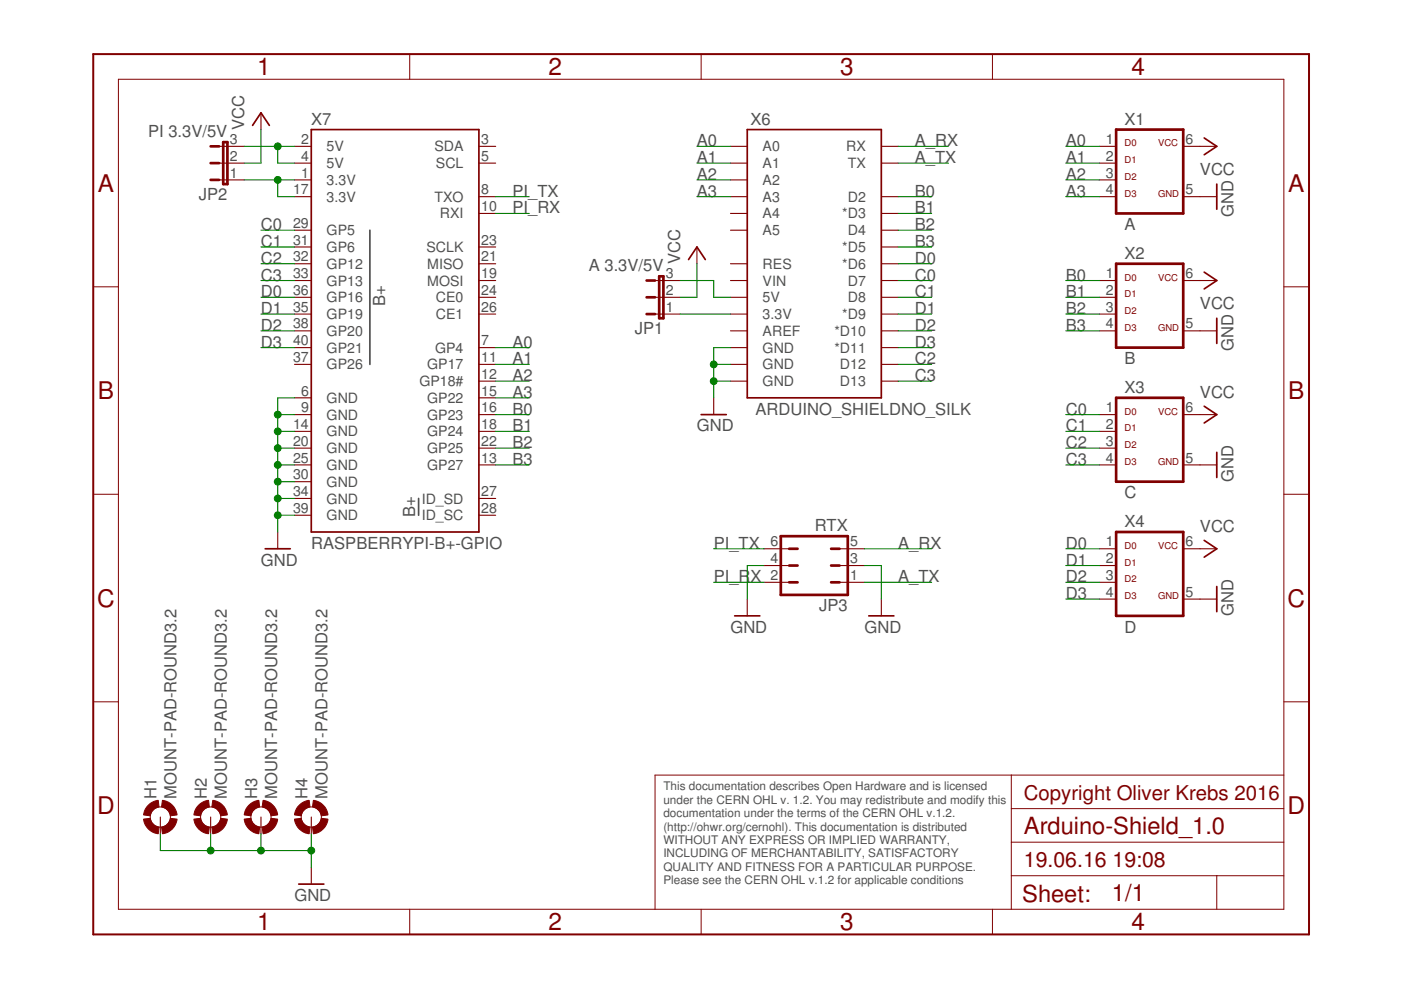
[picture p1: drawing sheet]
<svg xmlns="http://www.w3.org/2000/svg" width="297mm" height="210mm" viewBox="0 0 297 210" stroke-linecap="round" stroke-linejoin="round" font-family="sans-serif">
<path d="M78.4 48.8v28.5M88.8 105.7v3.5" fill="none" stroke="#505050" stroke-width=".36"/>
<g fill="none" stroke="#800000" stroke-width=".36">
<path d="M53.6 26.6l1.7-2.7 1.8 2.7M66 27.5h35.5v85.3h-35.5zM158.4 27.5h28.5v56.8h-28.5zM255.3 29.3l2.7 1.7-2.7 1.8M258 39v5.4M146 55l1.8-2.6 1.7 2.6M255.3 57.7l2.7 1.8-2.7 1.8M258 67.5v5.3M148.7 87.9h5.3M255.3 86.1l2.7 1.8-2.7 1.8M258 95.9v5.3M56.2 116.4h5.4"/>
<path d="M255.3 114.6l2.7 1.8-2.7 1.7M155.8 130.6h5.3M184.2 130.6h5.3M258 124.4v5.3M63.3 187.5h5.4"/>
</g>
<g fill="none" stroke="#800000" stroke-width=".23">
<path d="M46.4 31h5.4M46.4 34.6h5.4M46.4 38.1h5.4M55.3 23.9v3.6M62.4 31h3.6M62.4 34.6h3.6M62.4 38.1h3.6M101.5 31h3.6M101.5 34.6h3.6M154.9 31h3.5M154.9 34.6h3.5M154.9 38.1h3.5"/>
<path d="M186.9 31h3.5M186.9 34.6h3.5M233.1 31h3.5M233.1 34.6h3.5M233.1 38.1h3.5M250.9 31h7.1M62.4 41.7h3.6M62.4 48.8h3.6M62.4 52.4h3.6M62.4 55.9h3.6M62.4 59.5h3.6M101.5 41.7h3.6"/>
<path d="M101.5 45.3h3.6M101.5 52.4h3.6M101.5 55.9h3.6M101.5 59.5h3.6M138.9 59.5h5.3M147.8 52.4v3.5M154.9 41.7h3.5M154.9 45.3h3.5M154.9 48.8h3.5M154.9 55.9h3.5M154.9 59.5h3.5M186.9 41.7h3.5"/>
<path d="M186.9 45.3h3.5M186.9 48.8h3.5M186.9 52.4h3.5M186.9 55.9h3.5M186.9 59.5h3.5M233.1 41.7h3.5M233.1 59.5h3.5M250.9 41.7h7.1M250.9 59.5h7.1M62.4 63h3.6M62.4 66.6h3.6M62.4 70.1h3.6"/>
<path d="M62.4 73.7h3.6M62.4 77.3h3.6M101.5 63h3.6M101.5 66.6h3.6M101.5 73.7h3.6M101.5 77.3h3.6M138.9 63h5.3M138.9 66.6h5.3M154.9 63h3.5M154.9 66.6h3.5M154.9 70.1h3.5M154.9 73.7h3.5"/>
<path d="M154.9 77.3h3.5M186.9 63h3.5M186.9 66.6h3.5M186.9 70.1h3.5M186.9 73.7h3.5M186.9 77.3h3.5M233.1 63h3.5M233.1 66.6h3.5M233.1 70.1h3.5M250.9 70.1h7.1M62.4 87.9h3.6M62.4 91.5h3.6"/>
<path d="M62.4 95h3.6M62.4 98.6h3.6M62.4 84.3h3.6M101.5 80.8h3.6M101.5 87.9h3.6M101.5 91.5h3.6M101.5 95h3.6M101.5 98.6h3.6M101.5 84.3h3.6M151.3 84.3v3.6M154.9 80.8h3.5M186.9 80.8h3.5"/>
<path d="M233.1 87.9h3.5M233.1 91.5h3.5M233.1 95h3.5M233.1 98.6h3.5M250.9 87.9h7.1M250.9 98.6h7.1M58.9 112.8v3.6M62.4 102.1h3.6M62.4 105.7h3.6M62.4 109.2h3.6M101.5 105.7h3.6M101.5 109.2h3.6"/>
<path d="M162 116.4h5.3M162 119.9h5.3M178 116.4h5.3M178 119.9h5.3M233.1 116.4h3.5M233.1 119.9h3.5M250.9 116.4h7.1M158.4 127v3.6M162 123.5h5.3M178 123.5h5.3M186.9 127v3.6M233.1 123.5h3.5"/>
<path d="M233.1 127h3.5M250.9 127h7.1M34 173.2v3.6M44.7 173.2v3.6M55.3 173.2v3.6M66 173.2v3.6M66 183.9v3.6"/>
</g>
<g fill="none" stroke="#800000" stroke-width=".57">
<path d="M44.7 31h1.7M44.7 34.6h1.7M44.7 38.1h1.7M47.3 30.1h.9v8.9h-.9zM236.6 27.5h14.3v17.8h-14.3zM137.1 59.5h1.8M139.8 58.6h.9v8.9h-.9zM236.6 55.9h14.3v17.8h-14.3zM137.1 63h1.8M137.1 66.6h1.8M236.6 84.3h14.3v17.8h-14.3zM165.5 113.7h14.2v12.4h-14.2z"/>
<path d="M167.3 119.9h1.8M167.3 116.4h1.8M176.2 119.9h1.8M176.2 116.4h1.8M236.6 112.8h14.3v17.8h-14.3zM167.3 123.5h1.8M176.2 123.5h1.8"/>
</g>
<g fill="#800000" stroke="#800000" stroke-width=".21">
<path d="M31.5 170.7l.8-.6 1.2-.4 .2 1.4-.7 .2a2.04 2.04 0 0 0-1.1 1.7l-1.5-.2 .1-.3a3.2 3.2 0 0 1 1-1.8z" fill-rule="evenodd"/>
<path d="M30.4 173.7l1.5-.2 .4 1.1a2.05 2.05 0 0 0 1.4 .8l-.2 1.4a3.6 3.6 0 0 1-3.1-3.1z" fill-rule="evenodd"/>
<path d="M34.2 175.4a2.11 2.11 0 0 0 1.9-1.9l1.4 .2a3.6 3.6 0 0 1-3.1 3.1z" fill-rule="evenodd"/>
<path d="M34.4 169.7a3.6 3.6 0 0 1 3.1 3.1l-1.4 .2-.5-1.1-.6-.6-.8-.2z" fill-rule="evenodd"/>
<path d="M42.1 170.7l.9-.6 1.2-.4 .2 1.4-.8 .2a2.04 2.04 0 0 0-1.1 1.7l-1.4-.2v-.3a3.2 3.2 0 0 1 1-1.8z" fill-rule="evenodd"/>
<path d="M41.1 173.7l1.4-.2 .5 1.1a2.05 2.05 0 0 0 1.4 .8l-.2 1.4a3.6 3.6 0 0 1-3.1-3.1z" fill-rule="evenodd"/>
<path d="M44.9 175.4a2.11 2.11 0 0 0 1.9-1.9l1.4 .2a3.5 3.5 0 0 1-3.1 3.1z" fill-rule="evenodd"/>
<path d="M45.1 169.7a3.5 3.5 0 0 1 3.1 3.1l-1.4 .2-.5-1.1-.6-.6-.8-.2z" fill-rule="evenodd"/>
<path d="M52.8 170.7l.8-.6 1.3-.4 .2 1.4-.8 .2a2.04 2.04 0 0 0-1.1 1.7l-1.4-.2v-.3a3.2 3.2 0 0 1 1-1.8z" fill-rule="evenodd"/>
<path d="M51.8 173.7l1.4-.2a2.12 2.12 0 0 0 1.9 1.9l-.2 1.4a3.6 3.6 0 0 1-3.1-3.1z" fill-rule="evenodd"/>
<path d="M55.6 175.4a2.11 2.11 0 0 0 1.9-1.9l1.4 .2a3.6 3.6 0 0 1-3.1 3.1z" fill-rule="evenodd"/>
<path d="M55.8 169.7a3.6 3.6 0 0 1 3.1 3.1l-1.4 .2-.5-1.1-.6-.6-.8-.2z" fill-rule="evenodd"/>
<path d="M63.5 170.7l.8-.6 1.3-.4 .1 1.4-.7 .2a2.04 2.04 0 0 0-1.1 1.7l-1.5-.2 .1-.3a3.4 3.4 0 0 1 1-1.8z" fill-rule="evenodd"/>
<path d="M62.4 173.7l1.5-.2a2.12 2.12 0 0 0 1.8 1.9l-.1 1.4a3.6 3.6 0 0 1-3.2-3.1z" fill-rule="evenodd"/>
<path d="M66.3 175.4a2.16 2.16 0 0 0 1.8-1.9l1.4 .2a3.6 3.6 0 0 1-3.1 3.1z" fill-rule="evenodd"/>
<path d="M66.4 169.7a3.6 3.6 0 0 1 3.1 3.1l-1.4 .2a2.17 2.17 0 0 0-1.8-1.9z" fill-rule="evenodd"/>
</g>
<g fill="none" stroke="#800000" stroke-width=".21">
<path d="M25.1 16.8h247.1v176h-247.1zM86.9 11.5v5.3M148.7 11.5v5.3M210.4 11.5v5.3M19.8 60.8h5.3M272.2 60.8h5.3M19.8 104.8h5.3M272.2 104.8h5.3M19.8 148.8h5.3M272.2 148.8h5.3M214.4 164.3v28.5M214.4 178.6h57.8"/>
<path d="M214.4 171.4h57.8M272.2 164.3h-133.3v28.5M86.9 192.8v5.3M148.7 192.8v5.3M210.4 192.8v5.3M214.4 185.7h57.8M258 185.7v7.1"/>
<circle cx="34" cy="173.2" r="2.14"/>
<circle cx="44.7" cy="173.2" r="2.14"/>
<circle cx="55.3" cy="173.2" r="2.14"/>
<circle cx="66" cy="173.2" r="2.14"/>
</g>
<path d="M19.8 11.5h257.7v186.6h-257.7z" fill="none" stroke="#800000" stroke-width=".42"/>
<g fill="none" stroke="#008000" stroke-width=".23">
<path d="M51.8 31h10.6M51.8 38.1h10.6M55.3 27.5v7.1h-3.5M58.9 31v3.6h3.5M58.9 38.1v3.6h3.5M147.8 34.6h7.1M147.8 31h7.1M147.8 38.1h7.1M190.4 34.6h10.7M190.4 31h10.7M226 34.6h7.1M226 31h7.1"/>
<path d="M226 38.1h7.1M55.3 59.5h7.1M55.3 52.4h7.1M55.3 48.8h7.1M55.3 55.9h7.1M105.1 41.7h7.1M105.1 45.3h7.1M144.2 59.5h7.1v3.5h3.6M147.8 55.9v7.1h-3.6M147.8 41.7h7.1M190.4 59.5h7.1M190.4 41.7h7.1"/>
<path d="M190.4 45.3h7.1M190.4 52.4h7.1M190.4 48.8h7.1M190.4 55.9h7.1M226 59.5h7.1M226 41.7h7.1M55.3 73.7h7.1M55.3 63h7.1M55.3 66.6h7.1M55.3 70.1h7.1M105.1 73.7h7.1M105.1 77.3h7.1"/>
<path d="M144.2 66.6h10.7M151.3 77.3h3.6M154.9 73.7h-3.6v10.6M190.4 73.7h7.1M190.4 77.3h7.1M190.4 63h7.1M190.4 66.6h7.1M190.4 70.1h7.1M226 63h7.1M226 66.6h7.1M226 70.1h7.1M58.9 98.6h3.5"/>
<path d="M58.9 95h3.5M58.9 91.5h3.5M58.9 87.9h3.5M62.4 84.3h-3.5v28.5M105.1 80.8h7.1M105.1 98.6h7.1M105.1 95h7.1M105.1 91.5h7.1M105.1 87.9h7.1M105.1 84.3h7.1M151.3 80.8h3.6M190.4 80.8h7.1"/>
<path d="M226 98.6h7.1M226 95h7.1M226 91.5h7.1M226 87.9h7.1M58.9 109.2h3.5M58.9 105.7h3.5M58.9 102.1h3.5M151.3 116.4h10.7M162 119.9h-3.6v7.1M183.3 119.9h3.6v7.1M183.3 116.4h14.2M226 119.9h7.1"/>
<path d="M226 116.4h7.1M151.3 123.5h10.7M183.3 123.5h14.2M226 123.5h7.1M226 127h7.1M34 176.8v3.5h32M44.7 176.8v3.5M55.3 176.8v3.5M66 176.8v7.1"/>
</g>
<g fill="#008000" stroke="#008000" stroke-width=".21">
<circle cx="151.3" cy="77.3" r=".72"/>
<circle cx="151.3" cy="80.8" r=".72"/>
<circle cx="58.9" cy="109.2" r=".72"/>
<circle cx="58.9" cy="105.7" r=".72"/>
<circle cx="58.9" cy="102.1" r=".72"/>
<circle cx="58.9" cy="98.6" r=".72"/>
<circle cx="58.9" cy="95" r=".72"/>
<circle cx="58.9" cy="91.5" r=".72"/>
<circle cx="58.9" cy="87.9" r=".72"/>
<circle cx="66" cy="180.3" r=".72"/>
<circle cx="55.3" cy="180.3" r=".72"/>
<circle cx="44.7" cy="180.3" r=".72"/>
<circle cx="58.9" cy="31" r=".72"/>
<circle cx="58.9" cy="38.1" r=".72"/>
</g>
<g font-size="5.2" fill="#800000">
<text x="54.5" y="16">1</text>
<text x="116.3" y="16">2</text>
<text x="178.1" y="16">3</text>
<text x="239.9" y="16">4</text>
<text x="20.7" y="40.6">A</text>
<text x="273.1" y="40.6">A</text>
<text x="20.7" y="84.6">B</text>
<text x="273.1" y="84.6">B</text>
<text x="20.6" y="128.6">C</text>
<text x="273" y="128.6">C</text>
<text x="20.6" y="172.6">D</text>
<text x="273" y="172.6">D</text>
<text x="54.5" y="197.3">1</text>
<text x="116.3" y="197.3">2</text>
<text x="178.1" y="197.3">3</text>
<text x="239.9" y="197.3">4</text>
</g>
<g font-size="5" fill="#800000">
<text x="217.1" y="176.8">Arduino-Shield_1.0</text>
<text x="216.7" y="191.2">Sheet:</text>
<text x="235.8" y="191">1/1</text>
</g>
<g font-size="4.5" fill="#800000">
<text x="217.1" y="183.9">19.06.16</text>
<text x="235.9" y="183.9">19:08</text>
</g>
<text font-size="4.3" fill="#800000" x="217.1" y="169.7">Copyright Oliver Krebs 2016</text>
<g font-size="3.5" fill="#505050">
<text x="31.4" y="29.1">PI 3.3V/5V</text>
<text x="51.8" y="27.5" transform="rotate(-90 51.8 27.5)">VCC</text>
<text x="66" y="26.4">X7</text>
<text x="159.1" y="26.4">X6</text>
<text x="238.4" y="26.4">X1</text>
<text x="147.8" y="31">A0</text>
<text x="147.8" y="34.6">A1</text>
<text x="194" y="31">A_RX</text>
<text x="194" y="34.6">A_TX</text>
<text x="226" y="31">A0</text>
<text x="226" y="34.6">A1</text>
<text x="108.7" y="41.7">PI_TX</text>
<text x="147.8" y="38.1">A2</text>
<text x="147.8" y="41.7">A3</text>
<text x="194" y="41.7">B0</text>
<text x="226" y="38.1">A2</text>
<text x="226" y="41.7">A3</text>
<text x="254.4" y="37.1">VCC</text>
<text x="42.2" y="42.4">JP2</text>
<text x="108.7" y="45.3">PI_RX</text>
<text x="194" y="45.3">B1</text>
<text x="261.5" y="46" transform="rotate(-90 261.5 46)">GND</text>
<text x="55.3" y="48.8">C0</text>
<text x="55.3" y="52.4">C1</text>
<text x="194" y="52.4">B3</text>
<text x="194" y="48.8">B2</text>
<text x="238.4" y="48.8">A</text>
<text x="55.3" y="55.9">C2</text>
<text x="55.3" y="59.5">C3</text>
<text x="124.8" y="57.5">A 3.3V/5V</text>
<text x="144.2" y="55.9" transform="rotate(-90 144.2 55.9)">VCC</text>
<text x="194" y="59.5">C0</text>
<text x="194" y="55.9">D0</text>
<text x="226" y="59.5">B0</text>
<text x="238.4" y="54.9">X2</text>
<text x="55.3" y="63">D0</text>
<text x="81.6" y="64.8" transform="rotate(-90 81.6 64.8)">B+</text>
<text x="194" y="63">C1</text>
<text x="226" y="63">B1</text>
<text x="254.4" y="65.5">VCC</text>
<text x="55.3" y="66.6">D1</text>
<text x="55.3" y="70.1">D2</text>
<text x="134.6" y="70.9">JP1</text>
<text x="194" y="66.6">D1</text>
<text x="194" y="70.1">D2</text>
<text x="226" y="70.1">B3</text>
<text x="226" y="66.6">B2</text>
<text x="55.3" y="73.7">D3</text>
<text x="108.7" y="73.7">A0</text>
<text x="108.7" y="77.2">A1</text>
<text x="194" y="77.2">C2</text>
<text x="194" y="73.7">D3</text>
<text x="238.4" y="77.2">B</text>
<text x="261.5" y="74.4" transform="rotate(-90 261.5 74.4)">GND</text>
<text x="108.7" y="80.8">A2</text>
<text x="194" y="80.8">C3</text>
<text x="238.4" y="83.3">X3</text>
<text x="108.7" y="84.4">A3</text>
<text x="108.7" y="87.9">B0</text>
<text x="160.2" y="87.9">ARDUINO_SHIELDNO_SILK</text>
<text x="226" y="87.9">C0</text>
<text x="254.4" y="84.4">VCC</text>
<text x="108.7" y="91.5">B1</text>
<text x="108.7" y="95">B2</text>
<text x="147.8" y="91.5">GND</text>
<text x="226" y="91.5">C1</text>
<text x="226" y="95">C2</text>
<text x="108.7" y="98.6">B3</text>
<text x="226" y="98.6">C3</text>
<text x="238.4" y="105.7">C</text>
<text x="261.5" y="102.1" transform="rotate(-90 261.5 102.1)">GND</text>
<text x="88" y="109.6" transform="rotate(-90 88 109.6)">B+</text>
<text x="172.7" y="112.6">RTX</text>
<text x="238.4" y="111.7">X4</text>
<text x="254.4" y="112.8">VCC</text>
<text x="55.3" y="119.9">GND</text>
<text x="66" y="116.4">RASPBERRYPI-B+-GPIO</text>
<text x="151.3" y="116.4">PI_TX</text>
<text x="190.4" y="116.4">A_RX</text>
<text x="226" y="116.4">D0</text>
<text x="226" y="119.9">D1</text>
<text x="151.3" y="123.5">PI_R</text>
<text x="159.1" y="123.5">X</text>
<text x="190.4" y="123.5">A_TX</text>
<text x="226" y="123.5">D2</text>
<text x="173.7" y="129.5">JP3</text>
<text x="226" y="127">D3</text>
<text x="261.5" y="130.6" transform="rotate(-90 261.5 130.6)">GND</text>
<text x="154.9" y="134.1">GND</text>
<text x="183.3" y="134.1">GND</text>
<text x="238.4" y="134.1">D</text>
<text x="33.2" y="169.3" transform="rotate(-90 33.2 169.3)">H1</text>
<text x="37.4" y="169.3" transform="rotate(-90 37.4 169.3)">MOUNT-PAD-ROUND3.2</text>
<text x="43.8" y="169.3" transform="rotate(-90 43.8 169.3)">H2</text>
<text x="48.1" y="169.3" transform="rotate(-90 48.1 169.3)">MOUNT-PAD-ROUND3.2</text>
<text x="54.5" y="169.3" transform="rotate(-90 54.5 169.3)">H3</text>
<text x="58.8" y="169.3" transform="rotate(-90 58.8 169.3)">MOUNT-PAD-ROUND3.2</text>
<text x="65.2" y="169.3" transform="rotate(-90 65.2 169.3)">H4</text>
<text x="69.4" y="169.3" transform="rotate(-90 69.4 169.3)">MOUNT-PAD-ROUND3.2</text>
<text x="62.4" y="191">GND</text>
</g>
<g font-size="3" fill="#505050">
<text x="48.7" y="34.1">2</text>
<text x="48.7" y="30.5">3</text>
<text x="63.8" y="34.1">4</text>
<text x="63.8" y="30.5">2</text>
<text x="69.3" y="35.7">5V</text>
<text x="69.3" y="32.1">5V</text>
<text x="92.1" y="32.1">SDA</text>
<text x="92.4" y="35.7">SCL</text>
<text x="102" y="30.5">3</text>
<text x="102" y="34.1">5</text>
<text x="161.7" y="32.1">A0</text>
<text x="161.7" y="35.7">A1</text>
<text x="179.4" y="32.1">RX</text>
<text x="179.8" y="35.7">TX</text>
<text x="234.5" y="30.5">1</text>
<text x="234.5" y="34.1">2</text>
<text x="251.4" y="30.5">6</text>
<text x="48.7" y="37.6">1</text>
<text x="62.1" y="41.2">17</text>
<text x="63.8" y="37.6">1</text>
<text x="69.3" y="39.2">3.3V</text>
<text x="102" y="41.2">8</text>
<text x="161.7" y="39.2">A2</text>
<text x="234.5" y="37.6">3</text>
<text x="234.5" y="41.2">4</text>
<text x="251.4" y="41.2">5</text>
<text x="69.3" y="42.8">3.3V</text>
<text x="92.1" y="42.8">TXO</text>
<text x="93.3" y="46.3">RXI</text>
<text x="102" y="44.8">10</text>
<text x="161.7" y="42.8">A3</text>
<text x="161.7" y="46.3">A4</text>
<text x="178.6" y="46.3">*D3</text>
<text x="179.8" y="42.8">D2</text>
<text x="62.1" y="48.3">29</text>
<text x="62.1" y="51.9">31</text>
<text x="69.3" y="49.9">GP5</text>
<text x="69.3" y="53.4">GP6</text>
<text x="90.4" y="53.4">SCLK</text>
<text x="102" y="51.9">23</text>
<text x="161.7" y="49.9">A5</text>
<text x="178.6" y="53.4">*D5</text>
<text x="179.8" y="49.9">D4</text>
<text x="62.1" y="55.4">32</text>
<text x="62.1" y="59">33</text>
<text x="69.3" y="57">GP12</text>
<text x="90.6" y="57">MISO</text>
<text x="102" y="59">19</text>
<text x="102" y="55.4">21</text>
<text x="141.1" y="59">3</text>
<text x="161.7" y="57">RES</text>
<text x="178.6" y="57">*D6</text>
<text x="234.5" y="59">1</text>
<text x="251.4" y="59">6</text>
<text x="62.1" y="62.5">36</text>
<text x="69.3" y="60.5">GP13</text>
<text x="69.3" y="64.1">GP16</text>
<text x="90.6" y="60.5">MOSI</text>
<text x="92.4" y="64.1">CE0</text>
<text x="102" y="62.5">24</text>
<text x="141.1" y="62.5">2</text>
<text x="161.7" y="60.5">VIN</text>
<text x="161.7" y="64.1">5V</text>
<text x="179.8" y="60.5">D7</text>
<text x="179.8" y="64.1">D8</text>
<text x="234.5" y="62.5">2</text>
<text x="62.1" y="66.1">35</text>
<text x="62.1" y="69.6">38</text>
<text x="69.3" y="67.7">GP19</text>
<text x="69.3" y="71.2">GP20</text>
<text x="92.4" y="67.7">CE1</text>
<text x="102" y="66.1">26</text>
<text x="141.1" y="66.1">1</text>
<text x="161.7" y="71.2">AREF</text>
<text x="161.7" y="67.7">3.3V</text>
<text x="176.9" y="71.2">*D10</text>
<text x="178.6" y="67.7">*D9</text>
<text x="234.5" y="66.1">3</text>
<text x="234.5" y="69.6">4</text>
<text x="251.4" y="69.6">5</text>
<text x="62.1" y="76.8">37</text>
<text x="62.1" y="73.2">40</text>
<text x="69.3" y="74.8">GP21</text>
<text x="92.3" y="74.8">GP4</text>
<text x="102" y="73.2">7</text>
<text x="102" y="76.8">11</text>
<text x="161.7" y="74.8">GND</text>
<text x="176.9" y="74.8">*D11</text>
<text x="63.8" y="83.9">6</text>
<text x="69.3" y="78.3">GP26</text>
<text x="88.9" y="81.9">GP18#</text>
<text x="90.6" y="78.3">GP17</text>
<text x="102" y="83.9">15</text>
<text x="102" y="80.3">12</text>
<text x="161.7" y="78.3">GND</text>
<text x="161.7" y="81.9">GND</text>
<text x="178.1" y="78.3">D12</text>
<text x="178.1" y="81.9">D13</text>
<text x="63.8" y="87.4">9</text>
<text x="69.3" y="89">GND</text>
<text x="69.3" y="85.4">GND</text>
<text x="90.6" y="85.4">GP22</text>
<text x="90.6" y="89">GP23</text>
<text x="102" y="87.4">16</text>
<text x="234.5" y="87.4">1</text>
<text x="251.4" y="87.4">6</text>
<text x="62.1" y="94.5">20</text>
<text x="62.1" y="91">14</text>
<text x="69.3" y="92.5">GND</text>
<text x="90.6" y="92.5">GP24</text>
<text x="102" y="94.5">22</text>
<text x="102" y="91">18</text>
<text x="234.5" y="91">2</text>
<text x="234.5" y="94.5">3</text>
<text x="62.1" y="98.1">25</text>
<text x="62.1" y="101.6">30</text>
<text x="69.3" y="99.6">GND</text>
<text x="69.3" y="96.1">GND</text>
<text x="90.6" y="99.7">GP27</text>
<text x="90.6" y="96.1">GP25</text>
<text x="102" y="98.1">13</text>
<text x="234.5" y="98.1">4</text>
<text x="251.4" y="98.1">5</text>
<text x="62.1" y="105.2">34</text>
<text x="69.3" y="103.2">GND</text>
<text x="69.3" y="106.8">GND</text>
<text x="89.4" y="106.8">ID_SD</text>
<text x="102" y="105.2">27</text>
<text x="62.1" y="108.7">39</text>
<text x="69.3" y="110.3">GND</text>
<text x="89.4" y="110.3">ID_SC</text>
<text x="102" y="108.7">28</text>
<text x="163.4" y="119.4">4</text>
<text x="163.4" y="115.9">6</text>
<text x="180.3" y="119.4">3</text>
<text x="180.3" y="115.9">5</text>
<text x="234.5" y="115.9">1</text>
<text x="234.5" y="119.4">2</text>
<text x="251.4" y="115.9">6</text>
<text x="163.4" y="123">2</text>
<text x="180.3" y="123">1</text>
<text x="234.5" y="123">3</text>
<text x="234.5" y="126.5">4</text>
<text x="251.4" y="126.5">5</text>
</g>
<g font-size="2.5" fill="#505050">
<text x="140.6" y="167.6">This documentation describes Open Hardware and is licensed</text>
<text x="140.6" y="170.4">under the CERN OHL v. 1.2. You may redistribute and modify this</text>
<text x="140.6" y="173.3">documentation under the terms of the CERN OHL v.1.2.</text>
<text x="140.6" y="176.1">(http://ohwr.org/cernohl). This documentation is distributed</text>
<text x="140.6" y="178.9">WITHOUT ANY EXPRESS OR IMPLIED WARRANTY,</text>
<text x="140.6" y="181.8">INCLUDING OF MERCHANTABILITY, SATISFACTORY</text>
<text x="140.6" y="184.6">QUALITY AND FITNESS FOR A PARTICULAR PURPOSE.</text>
<text x="140.6" y="187.5">Please see the CERN OHL v.1.2 for applicable conditions</text>
</g>
<g font-size="2" fill="#800000">
<text x="238.4" y="31">D0</text>
<text x="238.4" y="34.6">D1</text>
<text x="245.5" y="31">VCC</text>
<text x="238.4" y="38.1">D2</text>
<text x="238.4" y="41.7">D3</text>
<text x="245.5" y="41.7">GND</text>
<text x="238.4" y="59.5">D0</text>
<text x="245.5" y="59.5">VCC</text>
<text x="238.4" y="63">D1</text>
<text x="238.4" y="66.6">D2</text>
<text x="238.4" y="70.1">D3</text>
<text x="245.5" y="70.1">GND</text>
<text x="238.4" y="87.9">D0</text>
<text x="245.5" y="87.9">VCC</text>
<text x="238.4" y="95">D2</text>
<text x="238.4" y="91.5">D1</text>
<text x="238.4" y="98.6">D3</text>
<text x="245.5" y="98.6">GND</text>
<text x="238.4" y="116.4">D0</text>
<text x="238.4" y="119.9">D1</text>
<text x="245.5" y="116.4">VCC</text>
<text x="238.4" y="123.5">D2</text>
<text x="238.4" y="127">D3</text>
<text x="245.5" y="127">GND</text>
</g>
</svg>
